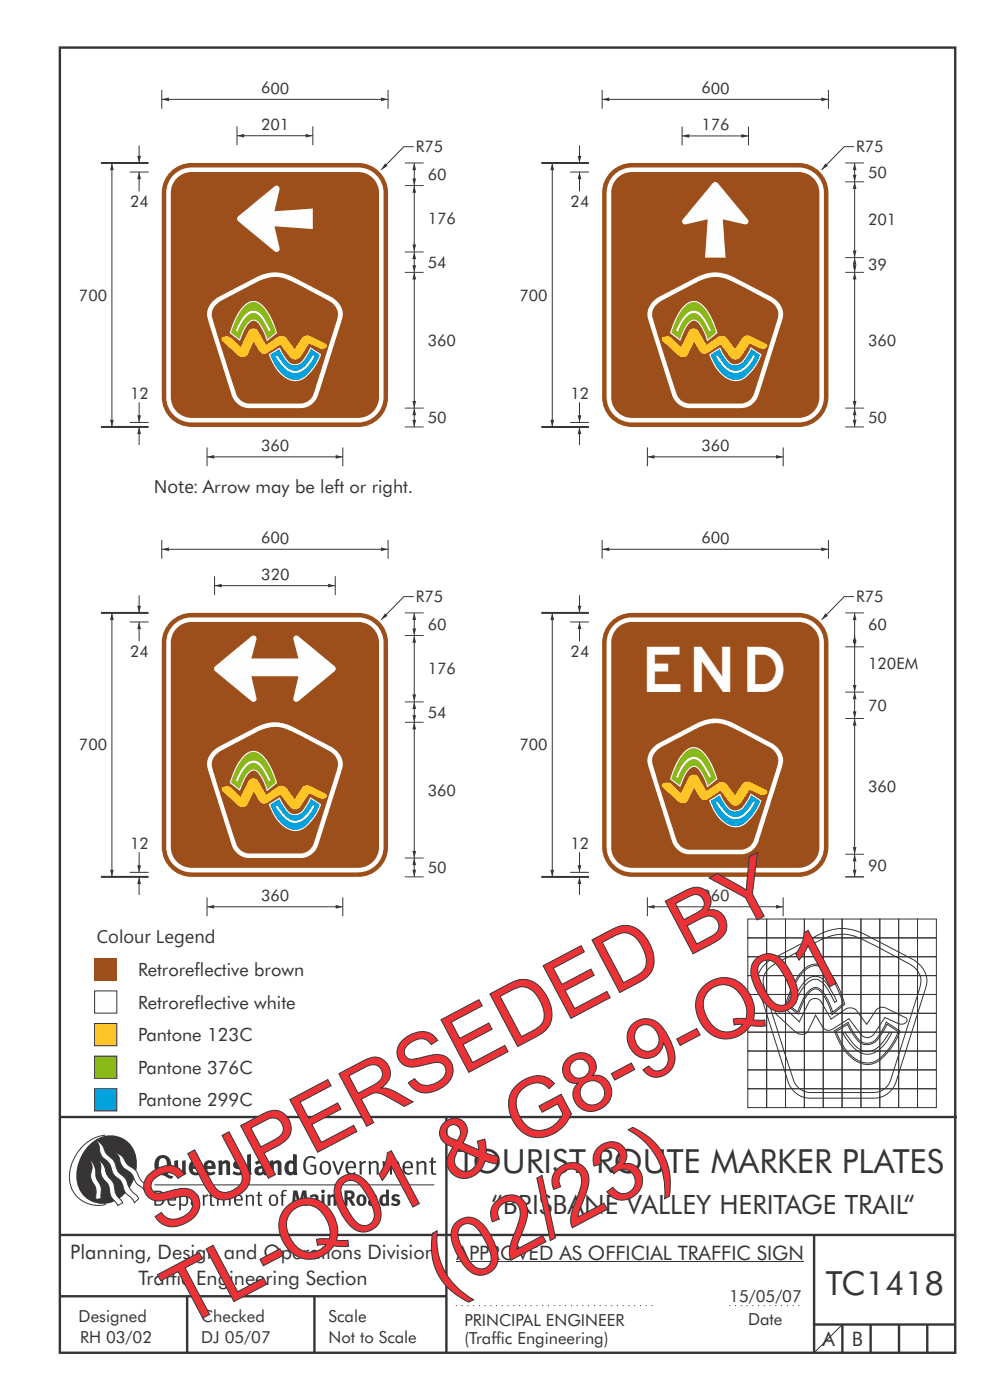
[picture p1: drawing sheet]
<svg xmlns="http://www.w3.org/2000/svg" width="210mm" height="297mm" viewBox="0 0 210 297" stroke-linecap="round" stroke-linejoin="round" font-family="sans-serif">
<g fill="none" stroke="#373435" stroke-width=".51">
<path d="M12.7 10.1h189.9v276.9h-189.9zM12.7 237h190.3M94.7 236.9v50.1M12.7 262h190M12.7 275h82M39.7 275v12M66.7 275v12M172.7 262v25M172.7 281h30M178.7 281v6M184.7 281v6M190.7 281v6"/>
<path d="M196.7 281v6"/>
</g>
<path d="M96.7 277h41.8M154.7 277h15.1" fill="none" stroke="#373435" stroke-width=".21" stroke-dasharray=".2 1" stroke-linecap="butt"/>
<path d="M96.9 267.7h73.6" fill="none" stroke="#373435" stroke-width=".21"/>
<g fill="#373435">
<path d="M64.9 245.6a1.61 1.61 0 0 1 2.1 0l-.2 .3a1.17 1.17 0 0 0-1.4-.2 1.17 1.17 0 0 0-.6 1.3 1.42 1.42 0 0 0 1.2 1.8l.7-.1v-1.2h-.8l-.1-.4h1.3v1.8a1.82 1.82 0 0 1-2.2 0 1.82 1.82 0 0 1-.6-2.1l.2-.7z" fill-rule="evenodd"/>
<path d="M68.2 246.5a1.77 1.77 0 0 0 .4 2.7 1.39 1.39 0 0 0 1.4-.5 1.39 1.39 0 0 0 .2-1.5 1.19 1.19 0 0 0-2-.7zM68.5 246.8a.83 .83 0 0 1 1 .1 .83 .83 0 0 1 .2 .9 .75 .75 0 0 1-.6 1.1 .75 .75 0 0 1-.8-.9v-.9z" fill-rule="evenodd"/>
<path d="M70.5 246.3h.4l.8 2.4 .8-2.4h.5l-1.1 2.9h-.4z" fill-rule="evenodd"/>
<path d="M73.6 246.7a1.74 1.74 0 0 0 .5 2.5l.9-.1 .5-.2-.2-.3a.89 .89 0 0 1-1.1 .2 .89 .89 0 0 1-.4-1h1.7a1.15 1.15 0 0 0-.4-1.4 1.15 1.15 0 0 0-1.5 .3zM74 246.8a.67 .67 0 0 1 .8-.1 .67 .67 0 0 1 .3 .8h-1.3z" fill-rule="evenodd"/>
<path d="M76.2 246.4l.4-.1 .1 .4 .5-.4h.5l-.2 .5a.61 .61 0 0 0-.8 .6v1.8h-.4z" fill-rule="evenodd"/>
<path d="M78.1 246.4l.5-.1 .1 .4a.89 .89 0 0 1 .9-.4 .89 .89 0 0 1 .7 .7v2.2h-.4v-2.2l-.1-.2-.3-.1-.8 .3v2.2h-.4z" fill-rule="evenodd"/>
<path d="M81.1 246.4l.4-.1 .1 .4a.83 .83 0 0 1 .8-.4 .83 .83 0 0 1 .7 .4 .86 .86 0 0 1 .9-.4 .86 .86 0 0 1 .7 .7v2.2h-.4l-.1-2.4a.5 .5 0 0 0-.8 .1l-.2 .2v2.1h-.5v-2.3l-.4-.2-.7 .3v2.2h-.4z" fill-rule="evenodd"/>
<path d="M85.7 246.7a1.74 1.74 0 0 0 .5 2.5l.9-.1 .5-.2-.2-.3a.89 .89 0 0 1-1.1 .2 .89 .89 0 0 1-.4-1h1.7a1.15 1.15 0 0 0-.5-1.4 1.15 1.15 0 0 0-1.4 .3zM86 246.8a.67 .67 0 0 1 .9-.1 .67 .67 0 0 1 .3 .8h-1.3z" fill-rule="evenodd"/>
<path d="M88.3 246.4l.4-.1 .1 .4a.89 .89 0 0 1 .9-.4 .89 .89 0 0 1 .7 .7v2.2h-.4v-2.2l-.1-.2-.3-.1-.8 .3v2.2h-.4z" fill-rule="evenodd"/>
<path d="M91.5 245.6l.4-.1v.8h.7l-.2 .4h-.5v2.1l.1 .1h.5l.1 .3a.71 .71 0 0 1-1.2-.6v-1.9h-.3v-.4h.3z" fill-rule="evenodd"/>
<path d="M37 246.3l.8-.2v2a.46 .46 0 0 0 .2 .6 .46 .46 0 0 0 .6-.2v-2.2l.8-.2v2.4l.2 .5-.6 .3-.2-.3a1.03 1.03 0 0 1-1.2 .3 1.03 1.03 0 0 1-.6-1.1z" fill-rule="evenodd"/>
<path d="M40.4 246.5a1.64 1.64 0 0 0 0 2.3 1.64 1.64 0 0 0 2.3 .1l-.4-.4a.78 .78 0 0 1-.9 .2 .78 .78 0 0 1-.5-.7h1.8a1.37 1.37 0 0 0-.6-1.7 1.37 1.37 0 0 0-1.7 .2zM41 246.9a.48 .48 0 0 1 .7-.1 .48 .48 0 0 1 .2 .6h-1z" fill-rule="evenodd"/>
<path d="M43.5 246.5a1.65 1.65 0 0 0-.2 2 1.65 1.65 0 0 0 1.9 .7l.5-.3-.3-.4a.78 .78 0 0 1-.9 .3 .78 .78 0 0 1-.5-.8h1.8a1.37 1.37 0 0 0-.6-1.7 1.37 1.37 0 0 0-1.7 .2zM44.1 246.9a.48 .48 0 0 1 .6-.1 .48 .48 0 0 1 .2 .6h-.9z" fill-rule="evenodd"/>
<path d="M46.3 246.3l.7-.2 .1 .4a.95 .95 0 0 1 1-.3 .95 .95 0 0 1 .7 .8v2.3h-.8v-2.3l-.3-.2-.5 .3v2.2h-.8z" fill-rule="evenodd"/>
<path d="M49.7 246.5a1.73 1.73 0 0 1 2-.1l-.2 .5-.6-.2a.42 .42 0 0 0-.6 .3l.2 .2a1.23 1.23 0 0 1 1.4 1.1 1.47 1.47 0 0 1-2.3 .9l-.3-.2 .3-.6 .7 .3a.47 .47 0 0 0 .7-.3 .87 .87 0 0 0-1-.5l-.4-.2-.1-.4z" fill-rule="evenodd"/>
<path d="M54.1 246.5l.3 .6 .3-.2a.62 .62 0 0 1 .9 .1v.4a1.21 1.21 0 0 0-1.3 .3 1.21 1.21 0 0 0-.2 1.3 1.19 1.19 0 0 0 1.7 0l.5 .4 .4-.5-.3-.3v-1.4a.96 .96 0 0 0-1.3-1.1zM55 248l.6-.1v.7a.43 .43 0 0 1-.6 .1 .43 .43 0 0 1 0-.7z" fill-rule="evenodd"/>
<path d="M57.2 246.3l.7-.2 .1 .4a.95 .95 0 0 1 1-.3 .95 .95 0 0 1 .7 .8v2.3h-.8v-2.3l-.3-.2-.5 .3v2.2h-.8z" fill-rule="evenodd"/>
<path d="M62.2 244.8v1.5a1.29 1.29 0 0 0-1.4 .2 1.29 1.29 0 0 0-.5 1.3 1.24 1.24 0 0 0 .5 1.3 1.24 1.24 0 0 0 1.5 0l.1 .2h.7l-.1-4.4zM61.5 246.9l.4-.1 .3 .2v1.5l-.3 .1a.48 .48 0 0 1-.6-.4 1.52 1.52 0 0 1 .2-1.3z" fill-rule="evenodd"/>
<path d="M52.4 245l.8-.2 .2 4.5h-.8l-.1-.2z" fill-rule="evenodd"/>
</g>
<path d="M22.4 240.8a9 9 0 0 0-7.4 10.9 6.2 6.2 0 0 0 7.5 3.8M32.7 251.4h59.4" fill="none" stroke="#373435" stroke-width=".21"/>
<path d="M19.1 242.7a5.7 5.7 0 0 1 6.5-1.4 5.7 5.7 0 0 1 3.4 5.7 8.6 8.6 0 0 1-6.2 8.3 5.7 5.7 0 0 1-6.5-7 9.9 9.9 0 0 1 2.8-5.6z" fill-rule="evenodd" fill="#373435"/>
<path d="M24.4 244.5a3.1 3.1 0 0 1 2.3 2.2l.8 .7a3.2 3.2 0 0 1 2 2.4l.4 .6 1.2 1.1-.6 .9-.2-.3a3.5 3.5 0 0 1-1.9-2.1 3.8 3.8 0 0 0-2.1-2.2 3.5 3.5 0 0 1-1-2.2zM20.4 241.9a3.4 3.4 0 0 1 1.9 2.4l.7 .9a3.3 3.3 0 0 1 1.7 2.6 4.4 4.4 0 0 0 1.7 2l.3 .3a6.1 6.1 0 0 0 2.5 3.7l.2 .5-.9 .9a6.1 6.1 0 0 0-1.9-2.3l-.4-.7a3.6 3.6 0 0 0-1.9-2.8l-.6-1a3.6 3.6 0 0 0-1.9-2.8 3.7 3.7 0 0 1-.8-2.4zM21 246.1a3.4 3.4 0 0 1 1.5 2.7l.6 1a3.8 3.8 0 0 1 1.4 3.1l.3 .7 1.2 1.6-1 .5-.5-.7a3.2 3.2 0 0 1-1.3-2.8 4.3 4.3 0 0 0-1.4-2.2 4.7 4.7 0 0 1-.5-3zM19.2 246.1a5.1 5.1 0 0 1 1.2 3.7l.3 .7a3.1 3.1 0 0 1 .7 2.9l.1 .9-1.1 .2-.1-.8a3.5 3.5 0 0 0-.9-3.3 3.6 3.6 0 0 1 .1-2.5z" fill-rule="evenodd" fill="#fefefe" stroke="#373435" stroke-width=".21"/>
<g fill="#373435">
<path d="M33.4 245.5a2.51 2.51 0 0 0 .4 3.7l.8 .1a2.78 2.78 0 0 0 2 .7l.2-.6h-.6l-.7-.3a2.56 2.56 0 0 0 0-3.8 1.83 1.83 0 0 0-2.1 .2zM34 245.8a.87 .87 0 0 1 1 .1 .87 .87 0 0 1 .4 .9v.4a1.17 1.17 0 0 1-.9 1.5l-.3-.1a2.38 2.38 0 0 1-.2-2.8z" fill-rule="evenodd"/>
<path d="M33.1 252.9v2.6a1.12 1.12 0 0 0 1.2-.3 1.12 1.12 0 0 0 .2-1.2l-.1-.5-.3-.5zM32.7 252.6h1.1a1.67 1.67 0 0 1 1.2 1.6 1.67 1.67 0 0 1-1.3 1.6h-1zM36.1 253.9l-.2 .5h1.1a.55 .55 0 0 0-.3-.6 .55 .55 0 0 0-.6 .1zM35.8 253.7a.95 .95 0 0 1 1.2-.1 .95 .95 0 0 1 .4 1.1h-1.5a.72 .72 0 0 0 .4 .8 .72 .72 0 0 0 .9-.2l.1 .3a1.15 1.15 0 0 1-1.5 0 1.15 1.15 0 0 1-.2-1.5zM38.4 254.1v1.1a.7 .7 0 0 0 .9 .2 .7 .7 0 0 0 .2-.9 .61 .61 0 0 0-.4-.7 .61 .61 0 0 0-.7 .3zM38 253.5l.3-.1 .1 .4a.95 .95 0 0 1 1.2-.2 .95 .95 0 0 1 .3 1.2 .92 .92 0 0 1-.5 .9 .92 .92 0 0 1-1-.1v1.1l-.4 .1zM40.9 254.8a.5 .5 0 0 0 .2 .8 .5 .5 0 0 0 .7-.4v-.6zM40.5 253.7a1 1 0 0 1 1.7 .3v1.4l.2 .2-.2 .3-.3-.4a.78 .78 0 0 1-1.4 0 .78 .78 0 0 1 .8-1.1h.5a.58 .58 0 0 0-.3-.7 .58 .58 0 0 0-.7 .2zM43 253.5l.3-.1 .1 .4 .3-.3 .5-.1-.2 .4a.52 .52 0 0 0-.6 .5v1.5h-.4zM44.6 252.9l.4-.1-.1 .7h.6l-.1 .2h-.5v1.5a.35 .35 0 0 0 .6 .3v.3a.57 .57 0 0 1-.6 .1 .57 .57 0 0 1-.3-.6v-1.6h-.3v-.2h.3zM45.9 253.5l.4-.1 .1 .4 .2-.2a.64 .64 0 0 1 1 .2 .7 .7 0 0 1 .8-.4 .7 .7 0 0 1 .5 .6v1.8h-.4v-1.7l-.2-.4-.7 .4v1.7h-.3v-1.7a.38 .38 0 0 0-.3-.4 .38 .38 0 0 0-.5 .2l-.1 .2v1.7h-.4zM50.2 253.9l-.2 .5h1.1a.55 .55 0 0 0-.2-.6 .55 .55 0 0 0-.7 .1zM49.9 253.7a.95 .95 0 0 1 1.2-.1 .95 .95 0 0 1 .4 1.1h-1.5a.72 .72 0 0 0 .4 .8 .72 .72 0 0 0 .9-.2l.1 .3a1.15 1.15 0 0 1-1.5 0 1.15 1.15 0 0 1-.2-1.5zM52.1 253.5l.3-.1 .1 .4a.72 .72 0 0 1 .8-.4 .72 .72 0 0 1 .6 .6v1.8h-.4v-1.6a.45 .45 0 0 0-.3-.5 .45 .45 0 0 0-.5 .2l-.2 .2v1.7h-.3zM54.7 252.9l.4-.1v.7h.6l-.1 .2h-.5v1.5a.35 .35 0 0 0 .5 .3v.3a.57 .57 0 0 1-.6 .1 .57 .57 0 0 1-.3-.6v-1.6h-.3v-.2h.3zM57.6 253.8l-.2 .8a.65 .65 0 0 0 .3 .8 .65 .65 0 0 0 .8-.2l.1-.1a.93 .93 0 0 0-.7-1.4zM57.3 253.7a1.12 1.12 0 0 1 1.4 0 1.12 1.12 0 0 1 .2 1.5 1.01 1.01 0 0 1-1.2 .6 1.01 1.01 0 0 1-.7-1.2zM59.9 252.6l.5-.2 .5 .1-.2 .3-.3-.1-.3 .2v.6h.6l-.1 .2h-.5v2.1h-.4v-2.1h-.2v-.2h.2zM62.2 252.5l-.3 3.3h.7l.1-2.3 .6 2.3h.5l.7-2.3 .1 2.3h.7l-.3-3.3h-.9l-.5 2.2-.5-2.2zM65.7 253.7l.3 .4a.51 .51 0 0 1 .5-.3 .51 .51 0 0 1 .4 .4v.1a.88 .88 0 0 0-1.1 .3 .88 .88 0 0 0 .2 1.2 .9 .9 0 0 0 1.1-.2l.3 .3 .4-.4-.3-.3v-1a.87 .87 0 0 0-.4-.9 .87 .87 0 0 0-1 .2zM66.4 254.8l.5-.1v.6l-.1 .1h-.3l-.2-.2zM68.2 253.4v2.4h.6v-2.5zM68.1 252.7a.4 .4 0 0 0 .8 0 .4 .4 0 0 0-.8 0zM69.4 253.5l.1 2.3h.6v-1.7a.33 .33 0 0 1 .4-.2 .33 .33 0 0 1 .2 .3v1.6h.7v-1.8a.75 .75 0 0 0-.6-.6 .75 .75 0 0 0-.8 .2v-.3zM73.1 252.5v3.3h.6v-1.4l.3 .3 .7 1.1h.7l-.9-1.4a.94 .94 0 0 0 .7-1 .94 .94 0 0 0-.9-.9zM73.7 253.1a.51 .51 0 0 1 .7 .1 .51 .51 0 0 1-.1 .7h-.6zM75.9 253.7a1.19 1.19 0 0 0-.1 1.7 1.19 1.19 0 0 0 1.7 0 1.19 1.19 0 0 0 0-1.6 1.19 1.19 0 0 0-1.6-.1zM76.5 253.9l.2-.1a.99 .99 0 0 1 0 1.6 1.06 1.06 0 0 1-.2-1.5zM78.1 253.7l.3 .4a.51 .51 0 0 1 .5-.3 .51 .51 0 0 1 .4 .4v.1a.88 .88 0 0 0-1.1 .3 .88 .88 0 0 0 .2 1.2 .9 .9 0 0 0 1.1-.2l.3 .3 .4-.4-.2-.3v-1a.87 .87 0 0 0-.5-.9 .87 .87 0 0 0-1 .2zM78.9 254.8l.4-.1v.6l-.1 .1h-.3l-.2-.2zM81.9 252.3v1.2a1.2 1.2 0 0 0-1.4 .6 1.2 1.2 0 0 0 .2 1.4l.5 .3 .8-.1v.1h.6l-.1-3.4zM81.4 253.9l.5 .1-.1 1.2a.46 .46 0 0 1-.5 0 .46 .46 0 0 1-.2-.6zM83.3 253.5a.79 .79 0 0 0-.2 1 .79 .79 0 0 0 1 .4 .33 .33 0 0 1 0 .5 .33 .33 0 0 1-.5-.1l-.5-.2-.2 .5a1.15 1.15 0 0 0 1.2 .3 1.15 1.15 0 0 0 .8-1 1.49 1.49 0 0 0-1.2-.8 .4 .4 0 0 1 .3-.3 .4 .4 0 0 1 .4 .1l.2 .1 .2-.4a1.47 1.47 0 0 0-1.5-.1z" fill-rule="evenodd"/>
</g>
<g fill="none" stroke="#373435" stroke-width=".21">
<path d="M122.9 186v3.9M158.6 195h4v4h-4zM158.6 199h4v4h-4zM162.6 195h4v4h-4zM162.6 199h4v4h-4zM166.6 195h4v4h-4zM166.6 199h4v4h-4zM170.6 195h4v4h-4zM170.6 199h4v4h-4zM174.6 195h4v4h-4zM174.6 199h4v4h-4zM178.6 195h4v4h-4z"/>
<path d="M178.6 199h4v4h-4zM182.6 195h4v4h-4zM182.6 199h4v4h-4zM186.6 195h4v4h-4zM186.6 199h4v4h-4zM190.6 195h4v4h-4zM190.6 199h4v4h-4zM194.6 195h4v4h-4zM194.6 199h4v4h-4zM158.6 203h4v4h-4zM158.6 207h4v4h-4zM158.6 211h4v4h-4z"/>
<path d="M158.6 215h4v4h-4zM158.6 219h4v4h-4zM162.1 204.7l1.7-1.3 9.9-5.1a10 10 0 0 1 9.9 0l9.8 5.1a5 5 0 0 1 3 6.1l-6.3 20a4.9 4.9 0 0 1-4.6 3.5h-13.8a5 5 0 0 1-4.5-3.5l-6.1-19.3a4.7 4.7 0 0 1 1-5.5zM162.6 203h4v4h-4zM162.6 207h4v4h-4zM162.6 211h4v4h-4zM162.6 215h4v4h-4zM162.6 219h4v4h-4zM163.2 205.3l1.2-.8 9.9-5.2a9.2 9.2 0 0 1 9.3 .3l8.2 4.3a5 5 0 0 1 3.6 4l-.4 1.9-6.1 19.3a3.8 3.8 0 0 1-3.5 2.7h-13.6a4.1 4.1 0 0 1-3.8-3.7l-5.6-17.7a4 4 0 0 1 .8-5.1zM164.5 214.3a2.19 2.19 0 0 1 2.5 .1l2.6 2.4 2-4.3a1.52 1.52 0 0 1 2.5 0l2.2 3.7 3-2.1a1.89 1.89 0 0 1 2.4 .2l2.2 3 1.9-2.9a1.77 1.77 0 0 1 2.1-.6l4.2 2.1a.82 .82 0 0 1 .1 1 .82 .82 0 0 1-.9 .4l-.9-.2-2.7-1.3-2.2 3.4a1.76 1.76 0 0 1-3 .1l-2.4-3.2-3.2 2a1.66 1.66 0 0 1-2.7-.7l-1.2-2.1-1.6 3.4a1.75 1.75 0 0 1-2.7 .2l-4.3-4zM166.6 203h4v4h-4zM166.6 207h4v4h-4z"/>
<path d="M166.6 211h4v4h-4zM166.6 215h4v4h-4zM166.6 219h4v4h-4zM170.4 205.7a3.3 3.3 0 0 1 5.4 .5l1.9 2.9 1.5 3.9-2.7 2.3-.7-2-.9-1.8a2.26 2.26 0 0 0-2.2-1.7 6.3 6.3 0 0 0-2.7 3.7l-.7 1.6-2.7-2 1.8-4.4 1-1.8zM170.5 206.1a3.1 3.1 0 0 1 5.1 .2 18.5 18.5 0 0 1 3.3 6.6l-2.3 1.8a11.3 11.3 0 0 0-2.8-5 1.72 1.72 0 0 0-2.3 .6 14 14 0 0 0-2.3 4.4l-2.2-1.8a18.5 18.5 0 0 1 3.5-6.8zM170.6 203h4v4h-4zM170.6 207h4v4h-4zM170.6 211h4v4h-4zM170.6 215h4v4h-4zM170.6 219h4v4h-4zM170.7 208.2a2.81 2.81 0 0 1 4.9 .8l1.9 3.4-.4 .3a14.8 14.8 0 0 0-3-4.5 2.08 2.08 0 0 0-2.9 .4l-1.4 1.7-1.1 2.4-.5-.2 1.2-2.4zM174.6 203h4v4h-4z"/>
<path d="M174.6 207h4v4h-4zM174.6 211h4v4h-4zM174.6 215h4v4h-4zM174.6 219h4v4h-4zM177 218.7l2.9-1.8 1.7 2.9a2.68 2.68 0 0 0 2.5 1.5 2.68 2.68 0 0 0 2.4-1.8l.9-1.4 .6-1.3 2.9 1.9-1 2.3-1.4 2a5.7 5.7 0 0 1-4.8 2.8 8.4 8.4 0 0 1-5.8-5zM177.4 218.8l2.4-1.5a11.5 11.5 0 0 0 2.7 3.9 2.95 2.95 0 0 0 4.1-1.2l1.5-2.7 2.4 1.5a12.7 12.7 0 0 1-4.8 6.3 4.6 4.6 0 0 1-5.4-1.4l-1.5-2zM178.6 203h4v4h-4zM178.6 207h4v4h-4zM178.6 211h4v4h-4zM178.6 215h4v4h-4zM178.6 219h4v4h-4zM178.8 219.2l.5-.2a10.8 10.8 0 0 0 3.5 3.8 3.5 3.5 0 0 0 4.3-1.5l1.6-2.4 .4 .3-.4 .8a6.6 6.6 0 0 1-4.6 3.7 5.8 5.8 0 0 1-4.2-2.8z"/>
<path d="M182.6 203h4v4h-4zM182.6 207h4v4h-4zM182.6 211h4v4h-4zM182.6 215h4v4h-4zM182.6 219h4v4h-4zM186.6 203h4v4h-4zM186.6 207h4v4h-4zM186.6 211h4v4h-4zM186.6 215h4v4h-4zM186.6 219h4v4h-4zM190.6 203h4v4h-4zM190.6 207h4v4h-4z"/>
<path d="M190.6 211h4v4h-4zM190.6 215h4v4h-4zM190.6 219h4v4h-4zM194.6 203h4v4h-4zM194.6 207h4v4h-4zM194.6 211h4v4h-4zM194.6 215h4v4h-4zM194.6 219h4v4h-4zM158.6 223h4v4h-4zM158.6 227h4v4h-4zM158.6 231h4v4h-4zM162.6 223h4v4h-4z"/>
<path d="M162.6 227h4v4h-4zM162.6 231h4v4h-4zM166.6 223h4v4h-4zM166.6 227h4v4h-4zM166.6 231h4v4h-4zM170.6 223h4v4h-4zM170.6 227h4v4h-4zM170.6 231h4v4h-4zM174.6 223h4v4h-4zM174.6 227h4v4h-4zM174.6 231h4v4h-4zM178.6 223h4v4h-4z"/>
<path d="M178.6 227h4v4h-4zM178.6 231h4v4h-4zM182.6 223h4v4h-4zM182.6 227h4v4h-4zM182.6 231h4v4h-4zM186.6 223h4v4h-4zM186.6 227h4v4h-4zM186.6 231h4v4h-4zM190.6 223h4v4h-4zM190.6 227h4v4h-4zM190.6 231h4v4h-4zM194.6 223h4v4h-4z"/>
<path d="M194.6 227h4v4h-4zM194.6 231h4v4h-4zM178.7 281l-6 6"/>
</g>
<path d="M122.9 186l.4 1.5h-.8z" fill="#373435"/>
<path d="M130.3 132.6a5.3 5.3 0 0 1 3.7-1.6h35.4a5.4 5.4 0 0 1 5.4 5.3v43.4a5.4 5.4 0 0 1-5.4 5.4h-35.4a5.4 5.4 0 0 1-5.3-5.4v-43.4a5.3 5.3 0 0 1 1.6-3.7zM130.7 133.5a4.4 4.4 0 0 1 3.3-1.6h35.4a4.4 4.4 0 0 1 4.4 4.4v43.4a4.4 4.4 0 0 1-4.4 4.4h-35.4a4.4 4.4 0 0 1-4.4-4.4v-43.4a4.4 4.4 0 0 1 1.1-2.8zM129.6 131.9a6.3 6.3 0 0 1 4.4-1.9h35.4a6.3 6.3 0 0 1 6.3 6.3v43.4a6.3 6.3 0 0 1-6.3 6.3h-35.4a6.3 6.3 0 0 1-6.3-6.3v-43.4a6.3 6.3 0 0 1 1.9-4.4z" fill-rule="evenodd" fill="#9d4f1b"/>
<path d="M181.2 126.6h-2.1l-4.8 4.9" fill="none" stroke="#373435" stroke-width=".21"/>
<path d="M175.1 130.1l.5 .6-1.3 .8z" fill="#373435"/>
<path d="M137.3 192.4h28.8M179.3 186h4" fill="none" stroke="#373435" stroke-width=".21"/>
<g fill="#373435">
<path d="M164.6 192l1.5 .4-1.5 .4z"/>
<path d="M137.3 192.4l1.5-.4v.8z"/>
</g>
<path d="M181.3 152.4v28.8M137.3 190.4v4M166.1 190.4v4" fill="none" stroke="#373435" stroke-width=".21"/>
<g fill="#373435">
<path d="M180.9 179.7h.8l-.4 1.5z"/>
<path d="M181.3 152.4l.4 1.5h-.8z"/>
</g>
<path d="M181.3 134.8v12M179.3 146.8h4" fill="none" stroke="#373435" stroke-width=".21"/>
<g fill="#373435">
<path d="M180.9 145.3h.8l-.4 1.5z"/>
<path d="M181.3 134.8l.4 1.5h-.8z"/>
</g>
<path d="M179.3 152.4h4M181.3 146.8v5.6" fill="none" stroke="#373435" stroke-width=".21"/>
<g fill="#373435">
<path d="M180.9 150.9h.8l-.4 1.5z"/>
<path d="M181.3 146.8l.4 1.5h-.8z"/>
</g>
<path d="M127.7 116.5h48" fill="none" stroke="#373435" stroke-width=".21"/>
<g fill="#373435">
<path d="M174.2 116.1l1.5 .4-1.5 .4z"/>
<path d="M127.7 116.5l1.5-.4v.8z"/>
</g>
<path d="M127.7 114.5v4M175.7 114.5v4M122.9 131.9v4.2" fill="none" stroke="#373435" stroke-width=".21"/>
<path d="M122.9 131.9l.4 1.6h-.8z" fill="#373435"/>
<path d="M122.9 126.3v3.7" fill="none" stroke="#373435" stroke-width=".21"/>
<path d="M122.5 128.5h.8l-.4 1.5z" fill="#373435"/>
<path d="M122.9 180.8v4.3" fill="none" stroke="#373435" stroke-width=".21"/>
<path d="M122.5 183.6h.8l-.4 1.5z" fill="#373435"/>
<path d="M117.1 130v56M120.9 131.9h4M120.9 185.1h4" fill="none" stroke="#373435" stroke-width=".21"/>
<g fill="#373435">
<path d="M116.8 184.5h.7l-.4 1.5z"/>
<path d="M117.1 130l.4 1.5h-.7z"/>
</g>
<path d="M114.8 130h10.1M114.8 186h10.1M179.3 186h4M179.3 181.2h4M181.3 181.2v4.8" fill="none" stroke="#373435" stroke-width=".21"/>
<g fill="#373435">
<path d="M180.9 184.5h.8l-.4 1.5z"/>
<path d="M181.3 181.2l.4 1.5h-.8z"/>
</g>
<path d="M179.3 137.2h4M179.3 130h4M181.3 130v7.2" fill="none" stroke="#373435" stroke-width=".21"/>
<g fill="#373435">
<path d="M180.9 135.7h.8l-.4 1.5z"/>
<path d="M181.3 130l.4 1.5h-.8z"/>
</g>
<path d="M138.8 158.3l1.1-.7 7.8-4.1a8 8 0 0 1 8 0l7.9 4.1a4 4 0 0 1 2.2 5.4l-4.9 15.4a4 4 0 0 1-3.7 2.8h-11a4 4 0 0 1-3.6-2.8l-4.9-15.4a3.8 3.8 0 0 1 1.1-4.7z" fill-rule="evenodd" fill="#fefefe"/>
<path d="M139.3 159.2l1-.8 8-4.1a7.5 7.5 0 0 1 7.6 .3l6.3 3.4a3.7 3.7 0 0 1 2.8 4l-5 16.1a3 3 0 0 1-2.8 2.2h-11a3.3 3.3 0 0 1-3-3l-4.4-14a3.2 3.2 0 0 1 .5-4.1z" fill-rule="evenodd" fill="#9d4f1b"/>
<path d="M140.4 166.3a1.75 1.75 0 0 1 2 0l2.1 2 1.6-3.4a1.22 1.22 0 0 1 2-.1l1.8 3 2.4-1.7a1.51 1.51 0 0 1 1.8 .2l1.8 2.4 1.5-2.4a1.42 1.42 0 0 1 1.7-.4l3.4 1.7a.69 .69 0 0 1 .1 .9 .69 .69 0 0 1-.9 .2l-2.7-1.2-1.8 2.7a1.41 1.41 0 0 1-2.4 .1l-1.9-2.6-2.5 1.7a1.32 1.32 0 0 1-2.2-.6l-1-1.7-1.2 2.7a1.4 1.4 0 0 1-2.2 .2l-3.4-3.2z" fill-rule="evenodd" fill="#ffc426"/>
<path d="M145.2 159.4a2.72 2.72 0 0 1 4.4 .6l1.5 2.3 1.1 3-2.2 1.8-.6-1.7-.8-1.6a1.41 1.41 0 0 0-1.9-.9l-.6 .5-.6 .8-1.2 2.8-2.2-1.7 1.4-3.5 .8-1.4z" fill-rule="evenodd" fill="#fefefe"/>
<path d="M145.3 159.7a2.41 2.41 0 0 1 3.9 .2 15 15 0 0 1 2.7 5.3l-1.8 1.4a8.4 8.4 0 0 0-2.3-4 2.05 2.05 0 0 0-2.5 1.5l-1.1 2.5-1.8-1.4a14.1 14.1 0 0 1 2.9-5.5z" fill-rule="evenodd" fill="#89b916"/>
<g fill="#fefefe">
<path d="M145.4 161.4a2.28 2.28 0 0 1 4 .7l1.4 2.7-.3 .2a11.8 11.8 0 0 0-2.4-3.6 1.66 1.66 0 0 0-2.3 .3l-1.1 1.4-.9 1.9-.4-.2 1.1-2.2z" fill-rule="evenodd"/>
<path d="M150.4 169.8l2.4-1.4 1.4 2.5a2.14 2.14 0 0 0 2.1 1 2.14 2.14 0 0 0 1.8-1.5l1.1-2.1 2.3 1.5-.8 2-1.3 1.7a3.9 3.9 0 0 1-4.6 1.8 8.9 8.9 0 0 1-4.4-5.5z" fill-rule="evenodd"/>
</g>
<path d="M150.7 169.9l1.9-1.2 1.1 1.9a2.37 2.37 0 0 0 2.1 1.6 2.37 2.37 0 0 0 2.3-1.4l1.2-2.1 1.9 1.2a10 10 0 0 1-3.9 5.1 4.1 4.1 0 0 1-4.8-1.8l-.9-1.3z" fill-rule="evenodd" fill="#00a3de"/>
<path d="M151.8 170.2l.4-.1a8.2 8.2 0 0 0 3 3.1 2.99 2.99 0 0 0 3.4-1.4l1.2-1.8 .3 .2-.3 .7a5.3 5.3 0 0 1-3.5 2.9 4.7 4.7 0 0 1-3.8-2.5z" fill-rule="evenodd" fill="#fefefe"/>
<path d="M36.8 132.6a5.3 5.3 0 0 1 3.8-1.6h35.4a5.4 5.4 0 0 1 5.4 5.3v43.4a5.4 5.4 0 0 1-5.4 5.4h-35.4a5.4 5.4 0 0 1-5.3-5.4v-43.4a5.3 5.3 0 0 1 1.5-3.7zM37.8 133a4.4 4.4 0 0 1 2.8-1.1h35.4a4.4 4.4 0 0 1 4.4 4.4v43.4a4.4 4.4 0 0 1-4.4 4.4h-35.4a4.4 4.4 0 0 1-4.4-4.4v-43.4a4.4 4.4 0 0 1 1.6-3.3zM36.2 131.9a6.3 6.3 0 0 1 4.4-1.9h35.4a6.3 6.3 0 0 1 6.3 6.3v43.4a6.3 6.3 0 0 1-6.3 6.3h-35.4a6.3 6.3 0 0 1-6.3-6.3v-43.4a6.3 6.3 0 0 1 1.9-4.4z" fill-rule="evenodd" fill="#9d4f1b"/>
<path d="M87.7 126.6h-2l-4.8 4.9" fill="none" stroke="#373435" stroke-width=".21"/>
<path d="M81.7 130.1l.5 .6-1.3 .8z" fill="#373435"/>
<path d="M43.9 192.4h28.8" fill="none" stroke="#373435" stroke-width=".21"/>
<g fill="#373435">
<path d="M71.2 192l1.5 .4-1.5 .4z"/>
<path d="M43.9 192.4l1.5-.4v.8z"/>
</g>
<path d="M43.9 190.4v4M72.7 190.4v4" fill="none" stroke="#373435" stroke-width=".21"/>
<path d="M45.6 141.3l7.7-6.3a.64 .64 0 0 1 .8-.1 .64 .64 0 0 1 .3 .7l-1.1 4.1h10l-1.1-4.1a.64 .64 0 0 1 .3-.7 .64 .64 0 0 1 .8 .1l7.8 6.4a.61 .61 0 0 1-.1 1l-7.7 6.3a.64 .64 0 0 1-.8 .1 .64 .64 0 0 1-.3-.7l1.1-4.6h-10l1.1 4.6a.64 .64 0 0 1-.3 .7 .64 .64 0 0 1-.8-.1l-7.7-6.4a.61 .61 0 0 1 0-1z" fill-rule="evenodd" fill="#fefefe"/>
<path d="M87.9 153.2v28.8" fill="none" stroke="#373435" stroke-width=".21"/>
<g fill="#373435">
<path d="M87.5 180.5h.8l-.4 1.5z"/>
<path d="M87.9 153.2l.4 1.5h-.8z"/>
</g>
<path d="M87.9 134.8v14M85.9 148.9h4" fill="none" stroke="#373435" stroke-width=".21"/>
<g fill="#373435">
<path d="M87.5 147.3h.8l-.4 1.5z"/>
<path d="M87.9 134.8l.4 1.5h-.8z"/>
</g>
<path d="M85.9 153.2h4M87.9 148.9v4.3" fill="none" stroke="#373435" stroke-width=".21"/>
<g fill="#373435">
<path d="M87.5 151.7h.8l-.4 1.5z"/>
<path d="M87.9 148.9l.4 1.5h-.8z"/>
</g>
<path d="M34.3 116.5h48" fill="none" stroke="#373435" stroke-width=".21"/>
<g fill="#373435">
<path d="M80.8 116.1l1.5 .4-1.5 .4z"/>
<path d="M34.3 116.5l1.5-.4v.8z"/>
</g>
<path d="M34.3 114.5v4M82.3 114.5v4M29.5 186v3.9" fill="none" stroke="#373435" stroke-width=".21"/>
<path d="M29.5 186l.4 1.5h-.8z" fill="#373435"/>
<path d="M29.5 131.9v4.2" fill="none" stroke="#373435" stroke-width=".21"/>
<path d="M29.5 131.9l.4 1.6h-.8z" fill="#373435"/>
<path d="M29.5 126.3v3.7" fill="none" stroke="#373435" stroke-width=".21"/>
<path d="M29.1 128.5h.8l-.4 1.5z" fill="#373435"/>
<path d="M29.5 180.8v4.3" fill="none" stroke="#373435" stroke-width=".21"/>
<path d="M29.1 183.6h.8l-.4 1.5z" fill="#373435"/>
<path d="M23.7 130v56M27.5 131.9h4M27.5 185.1h4" fill="none" stroke="#373435" stroke-width=".21"/>
<g fill="#373435">
<path d="M23.3 184.5h.8l-.4 1.5z"/>
<path d="M23.7 130l.4 1.5h-.8z"/>
</g>
<path d="M21.4 130h10.1M45.5 124.2h25.6M21.4 186h10.1" fill="none" stroke="#373435" stroke-width=".21"/>
<g fill="#373435">
<path d="M69.6 123.8l1.5 .4-1.5 .4z"/>
<path d="M45.5 124.2l1.5-.4v.8z"/>
</g>
<path d="M45.5 122.2v4M71.1 122.2v4M85.9 186h4M85.9 182h4M87.9 182v4" fill="none" stroke="#373435" stroke-width=".21"/>
<g fill="#373435">
<path d="M87.5 184.5h.8l-.4 1.5z"/>
<path d="M87.9 182l.4 1.5h-.8z"/>
</g>
<path d="M85.9 134.8h4M85.9 130h4M87.9 130v4.8" fill="none" stroke="#373435" stroke-width=".21"/>
<g fill="#373435">
<path d="M87.5 133.3h.8l-.4 1.5z"/>
<path d="M87.9 130l.4 1.5h-.8z"/>
</g>
<path d="M45.4 159.1l1.1-.7 7.8-4.1a8 8 0 0 1 8 0l7.9 4.1a4 4 0 0 1 2.1 5.4l-4.8 15.4a4 4 0 0 1-3.7 2.8h-11a4 4 0 0 1-3.7-2.8l-4.8-15.4a3.8 3.8 0 0 1 1.1-4.7z" fill-rule="evenodd" fill="#fefefe"/>
<path d="M45.9 160l1-.8 8-4.1a7.5 7.5 0 0 1 7.5 .3l6.4 3.4a3.7 3.7 0 0 1 2.8 4l-5 16.1a3 3 0 0 1-2.8 2.2h-11a3.3 3.3 0 0 1-3-3l-4.4-14a3.2 3.2 0 0 1 .5-4.1z" fill-rule="evenodd" fill="#9d4f1b"/>
<path d="M47 167.1a1.75 1.75 0 0 1 2 0l2.1 2 1.6-3.4a1.22 1.22 0 0 1 2-.1l1.7 3 2.5-1.7a1.51 1.51 0 0 1 1.8 .2l1.8 2.4 1.5-2.4a1.42 1.42 0 0 1 1.7-.4l3.4 1.7a.69 .69 0 0 1 .1 .8 .69 .69 0 0 1-.9 .3l-2.7-1.2-1.8 2.7a1.41 1.41 0 0 1-2.4 .1l-1.9-2.6-2.5 1.7a1.32 1.32 0 0 1-2.2-.6l-1-1.7-1.2 2.7a1.4 1.4 0 0 1-2.2 .2l-3.5-3.2z" fill-rule="evenodd" fill="#ffc426"/>
<path d="M51.8 160.2a2.72 2.72 0 0 1 4.4 .6l1.4 2.3 1.2 3-2.2 1.8-.6-1.7-.8-1.6a1.41 1.41 0 0 0-1.9-1l-.6 .6-.6 .8-1.2 2.8-2.2-1.7 1.4-3.5 .8-1.4z" fill-rule="evenodd" fill="#fefefe"/>
<path d="M51.9 160.5a2.41 2.41 0 0 1 3.9 .2 15 15 0 0 1 2.7 5.3l-1.8 1.4a8.4 8.4 0 0 0-2.3-4 2.05 2.05 0 0 0-2.5 1.5l-1.1 2.5-1.8-1.4a14.1 14.1 0 0 1 2.9-5.5z" fill-rule="evenodd" fill="#89b916"/>
<g fill="#fefefe">
<path d="M52 162.2a2.28 2.28 0 0 1 4 .7l1.4 2.6-.3 .3a11.8 11.8 0 0 0-2.4-3.6 1.66 1.66 0 0 0-2.3 .3l-1.1 1.4-.9 1.9-.4-.2 1.1-2.2z" fill-rule="evenodd"/>
<path d="M57 170.6l2.4-1.4 1.4 2.4a2.14 2.14 0 0 0 2.1 1.1 2.14 2.14 0 0 0 1.8-1.5l1.1-2.1 2.3 1.5-.9 2-1.2 1.7a3.9 3.9 0 0 1-4.6 1.8 8.9 8.9 0 0 1-4.4-5.5z" fill-rule="evenodd"/>
</g>
<path d="M57.3 170.7l1.9-1.2 1.1 1.9a2.37 2.37 0 0 0 2.1 1.6 2.37 2.37 0 0 0 2.3-1.4l1.2-2.1 1.9 1.2a10 10 0 0 1-3.9 5.1 4.1 4.1 0 0 1-4.8-1.8l-.9-1.3z" fill-rule="evenodd" fill="#00a3de"/>
<path d="M58.4 171l.4-.1a8.2 8.2 0 0 0 3 3.1 2.99 2.99 0 0 0 3.4-1.4l1.2-1.8 .3 .2-.3 .7a5.3 5.3 0 0 1-3.5 2.9 4.7 4.7 0 0 1-3.8-2.5z" fill-rule="evenodd" fill="#fefefe"/>
<path d="M36.8 37.1a5.3 5.3 0 0 1 3.8-1.6h35.4a5.4 5.4 0 0 1 5.4 5.4v43.4a5.4 5.4 0 0 1-5.4 5.3h-35.4a5.4 5.4 0 0 1-5.3-5.3v-43.4a5.3 5.3 0 0 1 1.5-3.8zM37.8 37.5a4.4 4.4 0 0 1 2.8-1h35.4a4.4 4.4 0 0 1 4.4 4.4v43.4a4.4 4.4 0 0 1-4.4 4.4h-35.4a4.4 4.4 0 0 1-4.4-4.4v-43.4a4.4 4.4 0 0 1 1.6-3.4zM36.2 36.4a6.3 6.3 0 0 1 4.4-1.8h35.4a6.3 6.3 0 0 1 6.3 6.3v43.4a6.3 6.3 0 0 1-6.3 6.3h-35.4a6.3 6.3 0 0 1-6.3-6.3v-43.4a6.3 6.3 0 0 1 1.9-4.5z" fill-rule="evenodd" fill="#9d4f1b"/>
<path d="M43.9 96.9h28.8" fill="none" stroke="#373435" stroke-width=".21"/>
<g fill="#373435">
<path d="M71.2 96.5l1.5 .4-1.5 .4z"/>
<path d="M43.9 96.9l1.5-.4v.8z"/>
</g>
<path d="M43.9 94.9v4M72.7 94.9v4" fill="none" stroke="#373435" stroke-width=".21"/>
<path d="M50.5 45.9l7.7-6.4a.64 .64 0 0 1 .8 0 .64 .64 0 0 1 .3 .7l-1.1 4.6 8.2-.6v4.4l-8.2-.6 1.1 4.7a.64 .64 0 0 1-.3 .7 .64 .64 0 0 1-.8-.1l-7.7-6.5a.61 .61 0 0 1 0-.9z" fill-rule="evenodd" fill="#fefefe"/>
<path d="M34.3 21.1h48" fill="none" stroke="#373435" stroke-width=".21"/>
<g fill="#373435">
<path d="M80.8 20.7l1.5 .4-1.5 .4z"/>
<path d="M34.3 21.1l1.5-.4v.8z"/>
</g>
<path d="M34.3 19.1v4M82.3 19.1v4M29.5 90.6v3.8" fill="none" stroke="#373435" stroke-width=".21"/>
<path d="M29.5 90.6l.4 1.5h-.8z" fill="#373435"/>
<path d="M29.5 36.5v4.1" fill="none" stroke="#373435" stroke-width=".21"/>
<path d="M29.5 36.5l.4 1.5h-.8z" fill="#373435"/>
<path d="M29.5 30.9v3.7" fill="none" stroke="#373435" stroke-width=".21"/>
<path d="M29.1 33.1h.8l-.4 1.5z" fill="#373435"/>
<path d="M29.5 85.4v4.2" fill="none" stroke="#373435" stroke-width=".21"/>
<path d="M29.1 88.1h.8l-.4 1.5z" fill="#373435"/>
<path d="M23.7 34.6v56M27.5 36.5h4M27.5 89.6h4" fill="none" stroke="#373435" stroke-width=".21"/>
<g fill="#373435">
<path d="M23.3 89.1h.8l-.4 1.5z"/>
<path d="M23.7 34.6l.4 1.5h-.8z"/>
</g>
<path d="M21.4 34.6h10.1M50.3 28.8h16.1M21.4 90.6h10.1" fill="none" stroke="#373435" stroke-width=".21"/>
<g fill="#373435">
<path d="M64.8 28.4l1.6 .4-1.6 .4z"/>
<path d="M50.3 28.8l1.5-.4v.8z"/>
</g>
<path d="M50.3 26.8v4M66.4 26.8v4M87.7 31.1h-2l-4.8 4.9" fill="none" stroke="#373435" stroke-width=".21"/>
<path d="M81.7 34.7l.5 .5-1.3 .8z" fill="#373435"/>
<path d="M87.9 57.8v28.8" fill="none" stroke="#373435" stroke-width=".21"/>
<g fill="#373435">
<path d="M87.5 85.1h.8l-.4 1.5z"/>
<path d="M87.9 57.8l.4 1.5h-.8z"/>
</g>
<path d="M87.9 39.4v14M85.9 53.5h4" fill="none" stroke="#373435" stroke-width=".21"/>
<g fill="#373435">
<path d="M87.5 51.9h.8l-.4 1.5z"/>
<path d="M87.9 39.4l.4 1.5h-.8z"/>
</g>
<path d="M85.9 57.8h4M87.9 53.5v4.3" fill="none" stroke="#373435" stroke-width=".21"/>
<g fill="#373435">
<path d="M87.5 56.3h.8l-.4 1.5z"/>
<path d="M87.9 53.5l.4 1.5h-.8z"/>
</g>
<path d="M85.9 90.6h4M85.9 86.6h4M87.9 86.6v4" fill="none" stroke="#373435" stroke-width=".21"/>
<g fill="#373435">
<path d="M87.5 89.1h.8l-.4 1.5z"/>
<path d="M87.9 86.6l.4 1.5h-.8z"/>
</g>
<path d="M85.9 39.4h4M85.9 34.6h4M87.9 34.6v4.8" fill="none" stroke="#373435" stroke-width=".21"/>
<g fill="#373435">
<path d="M87.5 37.9h.8l-.4 1.5z"/>
<path d="M87.9 34.6l.4 1.5h-.8z"/>
</g>
<path d="M45.4 63.7l1.1-.8 7.8-4.1a8 8 0 0 1 8 0l7.9 4.1a4 4 0 0 1 2.1 5.5l-4.8 15.4a4 4 0 0 1-3.7 2.8h-11a4 4 0 0 1-3.7-2.8l-4.8-15.4a3.8 3.8 0 0 1 1.1-4.7z" fill-rule="evenodd" fill="#fefefe"/>
<path d="M45.9 64.6l1-.8 8-4.2a7.5 7.5 0 0 1 7.5 .4l6.4 3.3a3.7 3.7 0 0 1 2.8 4.1l-5 16.1a3 3 0 0 1-2.8 2.1h-11a3.3 3.3 0 0 1-3-3l-4.4-14a3.2 3.2 0 0 1 .5-4z" fill-rule="evenodd" fill="#9d4f1b"/>
<path d="M47 71.6a1.75 1.75 0 0 1 2 .1l2.1 1.9 1.6-3.4a1.22 1.22 0 0 1 2 0l1.7 3 2.5-1.7a1.51 1.51 0 0 1 1.8 .2l1.8 2.3 1.5-2.3a1.42 1.42 0 0 1 1.7-.4l3.4 1.6a.69 .69 0 0 1 .1 .9 .69 .69 0 0 1-.9 .2l-2.7-1.1-1.8 2.7a1.41 1.41 0 0 1-2.4 0l-1.9-2.5-2.5 1.6a1.32 1.32 0 0 1-2.2-.6l-1-1.6-1.2 2.6a1.4 1.4 0 0 1-2.2 .2l-3.5-3.1z" fill-rule="evenodd" fill="#ffc426"/>
<path d="M51.8 64.8a2.72 2.72 0 0 1 4.4 .5l1.4 2.3 1.2 3-2.2 1.8-.6-1.7-.8-1.5a1.41 1.41 0 0 0-1.9-1l-.6 .5-.6 .9-1.2 2.7-2.2-1.7 1.4-3.5 .8-1.3z" fill-rule="evenodd" fill="#fefefe"/>
<path d="M51.9 65a2.41 2.41 0 0 1 3.9 .2 15 15 0 0 1 2.7 5.4l-1.8 1.4a8.4 8.4 0 0 0-2.3-4.1 2.05 2.05 0 0 0-2.5 1.5l-1.1 2.5-1.8-1.3a14.1 14.1 0 0 1 2.9-5.6z" fill-rule="evenodd" fill="#89b916"/>
<g fill="#fefefe">
<path d="M52 66.8a2.28 2.28 0 0 1 4 .7l1.4 2.6-.3 .2a11.8 11.8 0 0 0-2.4-3.6 1.66 1.66 0 0 0-2.3 .4l-1.1 1.4-.9 1.9-.4-.2 1.1-2.2z" fill-rule="evenodd"/>
<path d="M57 75.2l2.4-1.5 1.4 2.5a2.14 2.14 0 0 0 2.1 1 2.14 2.14 0 0 0 1.8-1.4l1.1-2.1 2.3 1.5-.9 1.9-1.2 1.8a3.9 3.9 0 0 1-4.6 1.7 8.9 8.9 0 0 1-4.4-5.4z" fill-rule="evenodd"/>
</g>
<path d="M57.3 75.3l1.9-1.2 1.1 1.9a2.37 2.37 0 0 0 2.1 1.5 2.37 2.37 0 0 0 2.3-1.3l1.2-2.2 1.9 1.3a10 10 0 0 1-3.9 5.1 4.1 4.1 0 0 1-4.8-1.9l-.9-1.2z" fill-rule="evenodd" fill="#00a3de"/>
<path d="M58.4 75.6l.4-.2a8.2 8.2 0 0 0 3 3.1 2.99 2.99 0 0 0 3.4-1.4l1.2-1.7 .3 .1-.3 .7a5.3 5.3 0 0 1-3.5 2.9 4.7 4.7 0 0 1-3.8-2.5z" fill-rule="evenodd" fill="#fefefe"/>
<path d="M130.3 37.1a5.3 5.3 0 0 1 3.7-1.6h35.4a5.4 5.4 0 0 1 5.4 5.4v43.4a5.4 5.4 0 0 1-5.4 5.3h-35.4a5.4 5.4 0 0 1-5.3-5.3v-43.4a5.3 5.3 0 0 1 1.6-3.8zM131.2 37.5a4.4 4.4 0 0 1 2.8-1h35.4a4.4 4.4 0 0 1 4.4 4.4v43.4a4.4 4.4 0 0 1-4.4 4.4h-35.4a4.4 4.4 0 0 1-4.4-4.4v-43.4a4.4 4.4 0 0 1 1.6-3.4zM129.6 36.4a6.3 6.3 0 0 1 4.4-1.8h35.4a6.3 6.3 0 0 1 6.3 6.3v43.4a6.3 6.3 0 0 1-6.3 6.3h-35.4a6.3 6.3 0 0 1-6.3-6.3v-43.4a6.3 6.3 0 0 1 1.9-4.5z" fill-rule="evenodd" fill="#9d4f1b"/>
<path d="M181.2 31.1h-2.1l-4.8 4.9" fill="none" stroke="#373435" stroke-width=".21"/>
<path d="M175.1 34.7l.5 .5-1.3 .8z" fill="#373435"/>
<path d="M179.3 90.6h4M179.3 86.6h4M181.3 86.6v4" fill="none" stroke="#373435" stroke-width=".21"/>
<g fill="#373435">
<path d="M180.9 89.1h.8l-.4 1.5z"/>
<path d="M181.3 86.6l.4 1.5h-.8z"/>
</g>
<path d="M137.3 96.9h28.8" fill="none" stroke="#373435" stroke-width=".21"/>
<g fill="#373435">
<path d="M164.6 96.5l1.5 .4-1.5 .4z"/>
<path d="M137.3 96.9l1.5-.4v.8z"/>
</g>
<path d="M137.3 94.9v4M166.1 94.9v4" fill="none" stroke="#373435" stroke-width=".21"/>
<path d="M151.2 38.8h.1a.61 .61 0 0 1 .9 0l6.4 7.7a.64 .64 0 0 1 .1 .8 .64 .64 0 0 1-.7 .3l-4.7-1.1 .6 8.2h-4.3l.5-8.2-4.6 1.1a.64 .64 0 0 1-.7-.3 .64 .64 0 0 1 .1-.8z" fill-rule="evenodd" fill="#fefefe"/>
<path d="M181.3 57.8v28.8" fill="none" stroke="#373435" stroke-width=".21"/>
<g fill="#373435">
<path d="M180.9 85.1h.8l-.4 1.5z"/>
<path d="M181.3 57.8l.4 1.5h-.8z"/>
</g>
<path d="M179.3 38.6h4M179.3 34.6h4M181.3 34.6v4M179.3 54.7h4" fill="none" stroke="#373435" stroke-width=".21"/>
<g fill="#373435">
<path d="M180.9 37.1h.8l-.4 1.5z"/>
<path d="M181.3 34.6l.4 1.5h-.8z"/>
</g>
<path d="M181.3 38.6v16.1" fill="none" stroke="#373435" stroke-width=".21"/>
<g fill="#373435">
<path d="M180.9 53.1h.8l-.4 1.6z"/>
<path d="M181.3 38.6l.4 1.5h-.8z"/>
</g>
<path d="M179.3 57.8h4M181.3 54.7v3.1" fill="none" stroke="#373435" stroke-width=".21"/>
<g fill="#373435">
<path d="M180.9 56.3h.8l-.4 1.5z"/>
<path d="M181.3 54.7l.4 1.5h-.8z"/>
</g>
<path d="M122.9 90.6v3.8" fill="none" stroke="#373435" stroke-width=".21"/>
<path d="M122.9 90.6l.4 1.5h-.8z" fill="#373435"/>
<path d="M122.9 36.5v4.1" fill="none" stroke="#373435" stroke-width=".21"/>
<path d="M122.9 36.5l.4 1.5h-.8z" fill="#373435"/>
<path d="M122.9 30.9v3.7" fill="none" stroke="#373435" stroke-width=".21"/>
<path d="M122.5 33.1h.8l-.4 1.5z" fill="#373435"/>
<path d="M122.9 85.4v4.2" fill="none" stroke="#373435" stroke-width=".21"/>
<path d="M122.5 88.1h.8l-.4 1.5z" fill="#373435"/>
<path d="M117.1 34.6v56M120.9 36.5h4M120.9 89.6h4" fill="none" stroke="#373435" stroke-width=".21"/>
<g fill="#373435">
<path d="M116.8 89.1h.7l-.4 1.5z"/>
<path d="M117.1 34.6l.4 1.5h-.7z"/>
</g>
<path d="M114.8 34.6h10.1M127.7 21.1h48M114.8 90.6h10.1" fill="none" stroke="#373435" stroke-width=".21"/>
<g fill="#373435">
<path d="M174.2 20.7l1.5 .4-1.5 .4z"/>
<path d="M127.7 21.1l1.5-.4v.8z"/>
</g>
<path d="M127.7 19.1v4M175.7 19.1v4M144.7 28.8h14.1" fill="none" stroke="#373435" stroke-width=".21"/>
<g fill="#373435">
<path d="M157.3 28.4l1.5 .4-1.5 .4z"/>
<path d="M144.7 28.8l1.5-.4v.8z"/>
</g>
<path d="M144.7 26.8v4M158.8 26.8v4" fill="none" stroke="#373435" stroke-width=".21"/>
<path d="M138.8 63.7l1.1-.8 7.9-4.1a8 8 0 0 1 7.9 0l7.9 4.1a4 4 0 0 1 2.2 5.5l-4.9 15.4a4 4 0 0 1-3.7 2.8h-11a4 4 0 0 1-3.6-2.8l-4.9-15.4a3.8 3.8 0 0 1 1.1-4.7z" fill-rule="evenodd" fill="#fefefe"/>
<path d="M139.3 64.6l1-.8 8-4.2a7.5 7.5 0 0 1 7.6 .4l6.3 3.3a3.7 3.7 0 0 1 2.8 4.1l-5 16.1a3 3 0 0 1-2.8 2.1h-11a3.3 3.3 0 0 1-3-3l-4.4-14a3.2 3.2 0 0 1 .5-4z" fill-rule="evenodd" fill="#9d4f1b"/>
<path d="M140.4 71.6a1.75 1.75 0 0 1 2 .1l2.1 1.9 1.6-3.4a1.22 1.22 0 0 1 2 0l1.8 3 2.4-1.7a1.51 1.51 0 0 1 1.9 .2l1.7 2.3 1.5-2.3a1.42 1.42 0 0 1 1.7-.4l3.4 1.6a.69 .69 0 0 1 .1 .9 .69 .69 0 0 1-.9 .2l-2.7-1.1-1.8 2.7a1.41 1.41 0 0 1-2.4 0l-1.9-2.5-2.5 1.6a1.32 1.32 0 0 1-2.2-.6l-1-1.6-1.2 2.6a1.4 1.4 0 0 1-2.2 .2l-3.4-3.1z" fill-rule="evenodd" fill="#ffc426"/>
<path d="M145.2 64.8a2.72 2.72 0 0 1 4.4 .5l1.5 2.3 1.1 3-2.2 1.8-.6-1.7-.8-1.5a1.41 1.41 0 0 0-1.9-1l-.6 .5-.6 .9-1.2 2.7-2.2-1.7 1.4-3.5 .8-1.3z" fill-rule="evenodd" fill="#fefefe"/>
<path d="M145.3 65a2.41 2.41 0 0 1 3.9 .2 15 15 0 0 1 2.7 5.4l-1.8 1.4a8.4 8.4 0 0 0-2.3-4.1 2.05 2.05 0 0 0-2.5 1.5l-1.1 2.5-1.8-1.3a14.1 14.1 0 0 1 2.9-5.6z" fill-rule="evenodd" fill="#89b916"/>
<g fill="#fefefe">
<path d="M145.4 66.8a2.28 2.28 0 0 1 4 .7l1.4 2.6-.3 .2a11.8 11.8 0 0 0-2.4-3.6 1.66 1.66 0 0 0-2.3 .4l-1.1 1.4-.9 1.9-.4-.2 1.1-2.2z" fill-rule="evenodd"/>
<path d="M150.4 75.2l2.4-1.5 1.4 2.5a2.14 2.14 0 0 0 2.1 1 2.14 2.14 0 0 0 1.8-1.4l1.1-2.1 2.3 1.5-.8 1.9-1.3 1.8a3.9 3.9 0 0 1-4.6 1.7 8.9 8.9 0 0 1-4.4-5.4z" fill-rule="evenodd"/>
</g>
<path d="M150.7 75.3l2-1.2 1 1.9a2.37 2.37 0 0 0 2.1 1.5 2.37 2.37 0 0 0 2.3-1.3l1.2-2.2 1.9 1.3a10 10 0 0 1-3.9 5.1 4.1 4.1 0 0 1-4.8-1.9l-.9-1.2z" fill-rule="evenodd" fill="#00a3de"/>
<path d="M151.9 75.6l.3-.2a8.2 8.2 0 0 0 3 3.1 2.99 2.99 0 0 0 3.4-1.4l1.2-1.7 .3 .1-.3 .7a5.3 5.3 0 0 1-3.5 2.9 4.7 4.7 0 0 1-3.8-2.5z" fill-rule="evenodd" fill="#fefefe"/>
<path d="M20.1 203.3h4.7v4.7h-4.7z" fill-rule="evenodd" fill="#9d4f1b"/>
<path d="M20.1 217.1h4.7v4.7h-4.7z" fill-rule="evenodd" fill="#ffd525" stroke="#373435" stroke-width=".21"/>
<path d="M20.1 210.2h4.7v4.7h-4.7z" fill-rule="evenodd" fill="#fefefe" stroke="#373435" stroke-width=".21"/>
<path d="M20.1 224h4.7v4.8h-4.7z" fill-rule="evenodd" fill="#89b916" stroke="#373435" stroke-width=".21"/>
<path d="M20.1 231h4.7v4.7h-4.7z" fill-rule="evenodd" fill="#00a3de" stroke="#373435" stroke-width=".21"/>
<g font-size="17.6" fill="#ed3237">
<text x="34.1" y="262" transform="rotate(-28 34.1 262)">SUPERSEDED BY</text>
<text x="94.1" y="274.9" transform="rotate(-28 94.1 274.9)">(02/23)</text>
<text x="39" y="281.8" transform="rotate(-28 39 281.8)">TL-Q01 &amp; G8-9-Q01</text>
</g>
<text font-size="9.6" fill="#fefefe" x="137.3" y="146.8">END</text>
<g font-size="7.1" fill="#373435">
<text x="97.1" y="248.8">TOURIST ROUTE MARKER PLATES</text>
<text x="175.2" y="274.6">TC1418</text>
</g>
<text font-size="5.6" fill="#373435" x="104.2" y="257.5">“BRISBANE VALLEY HERITAGE TRAIL“</text>
<g font-size="4.2" fill="#373435">
<text x="14.9" y="267">Planning, Design and Operations Division</text>
<text x="96.9" y="267.2">APPROVED AS OFFICIAL TRAFFIC SIGN</text>
<text x="29.4" y="272.6">Traffic Engineering Section</text>
<text x="174.4" y="285.6">A</text>
<text x="180.7" y="285.5">B</text>
</g>
<g font-size="3.9" fill="#373435">
<text x="32.6" y="104.6">Note: Arrow may be left or right.</text>
<text x="20.6" y="200.1">Colour Legend</text>
<text x="29.3" y="207.1">Retroreflective brown</text>
<text x="29.3" y="214">Retroreflective white</text>
<text x="29.3" y="220.9">Pantone 123C</text>
<text x="29.3" y="227.8">Pantone 376C</text>
<text x="29.3" y="234.7">Pantone 299C</text>
</g>
<g font-size="3.5" fill="#373435">
<text x="16.7" y="280.4">Designed</text>
<text x="42.7" y="280.4">Checked</text>
<text x="69.7" y="280.4">Scale</text>
<text x="98.5" y="281.3">PRINCIPAL ENGINEER</text>
<text x="154.7" y="276.2">15/05/07</text>
<text x="158.7" y="281">Date</text>
<text x="17" y="284.8">RH 03/02</text>
<text x="42.7" y="284.8">DJ 05/07</text>
<text x="69.7" y="285">Not to Scale</text>
<text x="98.5" y="285.1">(Traffic Engineering)</text>
</g>
<g font-size="3.4" fill="#373435">
<text x="55.4" y="19.8" transform="rotate(1 55.4 19.8)">600</text>
<text x="148.8" y="19.8" transform="rotate(1 148.8 19.8)">600</text>
<text x="55.4" y="27.5" transform="rotate(1 55.4 27.5)">201</text>
<text x="148.8" y="27.6" transform="rotate(1 148.8 27.6)">176</text>
<text x="88.2" y="32.2">R75</text>
<text x="181.6" y="32.2">R75</text>
<text x="90.7" y="38.2" transform="rotate(1 90.7 38.2)">60</text>
<text x="184.1" y="37.7" transform="rotate(1 184.1 37.7)">50</text>
<text x="27.6" y="43.8">24</text>
<text x="90.7" y="47.5" transform="rotate(1 90.7 47.5)">176</text>
<text x="121" y="43.8">24</text>
<text x="184.1" y="47.8" transform="rotate(1 184.1 47.8)">201</text>
<text x="90.7" y="56.8" transform="rotate(1 90.7 56.8)">54</text>
<text x="184.1" y="57.4" transform="rotate(1 184.1 57.4)">39</text>
<text x="16.8" y="63.8">700</text>
<text x="110.2" y="63.8">700</text>
<text x="90.7" y="73.4" transform="rotate(1 90.7 73.4)">360</text>
<text x="184.1" y="73.4" transform="rotate(1 184.1 73.4)">360</text>
<text x="27.6" y="84.6">12</text>
<text x="90.7" y="89.7" transform="rotate(1 90.7 89.7)">50</text>
<text x="121" y="84.6">12</text>
<text x="184.1" y="89.7" transform="rotate(1 184.1 89.7)">50</text>
<text x="55.4" y="95.7" transform="rotate(1 55.4 95.7)">360</text>
<text x="148.8" y="95.7" transform="rotate(1 148.8 95.7)">360</text>
<text x="55.4" y="115.3" transform="rotate(1 55.4 115.3)">600</text>
<text x="148.8" y="115.3" transform="rotate(1 148.8 115.3)">600</text>
<text x="55.4" y="123" transform="rotate(1 55.4 123)">320</text>
<text x="88.2" y="127.7">R75</text>
<text x="181.6" y="127.7">R75</text>
<text x="90.7" y="133.6" transform="rotate(1 90.7 133.6)">60</text>
<text x="184.2" y="133.6" transform="rotate(1 184.2 133.6)">60</text>
<text x="27.6" y="139.3">24</text>
<text x="90.7" y="143" transform="rotate(1 90.7 143)">176</text>
<text x="121" y="139.3">24</text>
<text x="184.2" y="141.9" transform="rotate(1 184.2 141.9)">120EM</text>
<text x="90.7" y="152.2" transform="rotate(1 90.7 152.2)">54</text>
<text x="184.2" y="150.8" transform="rotate(1 184.2 150.8)">70</text>
<text x="16.8" y="159.2">700</text>
<text x="110.2" y="159.2">700</text>
<text x="90.7" y="168.8" transform="rotate(1 90.7 168.8)">360</text>
<text x="184.2" y="168" transform="rotate(1 184.2 168)">360</text>
<text x="27.6" y="180">12</text>
<text x="90.7" y="185.2" transform="rotate(1 90.7 185.2)">50</text>
<text x="121" y="180">12</text>
<text x="184.2" y="184.8" transform="rotate(1 184.2 184.8)">90</text>
<text x="55.4" y="191.1" transform="rotate(1 55.4 191.1)">360</text>
<text x="148.8" y="191.1" transform="rotate(1 148.8 191.1)">360</text>
</g>
</svg>
